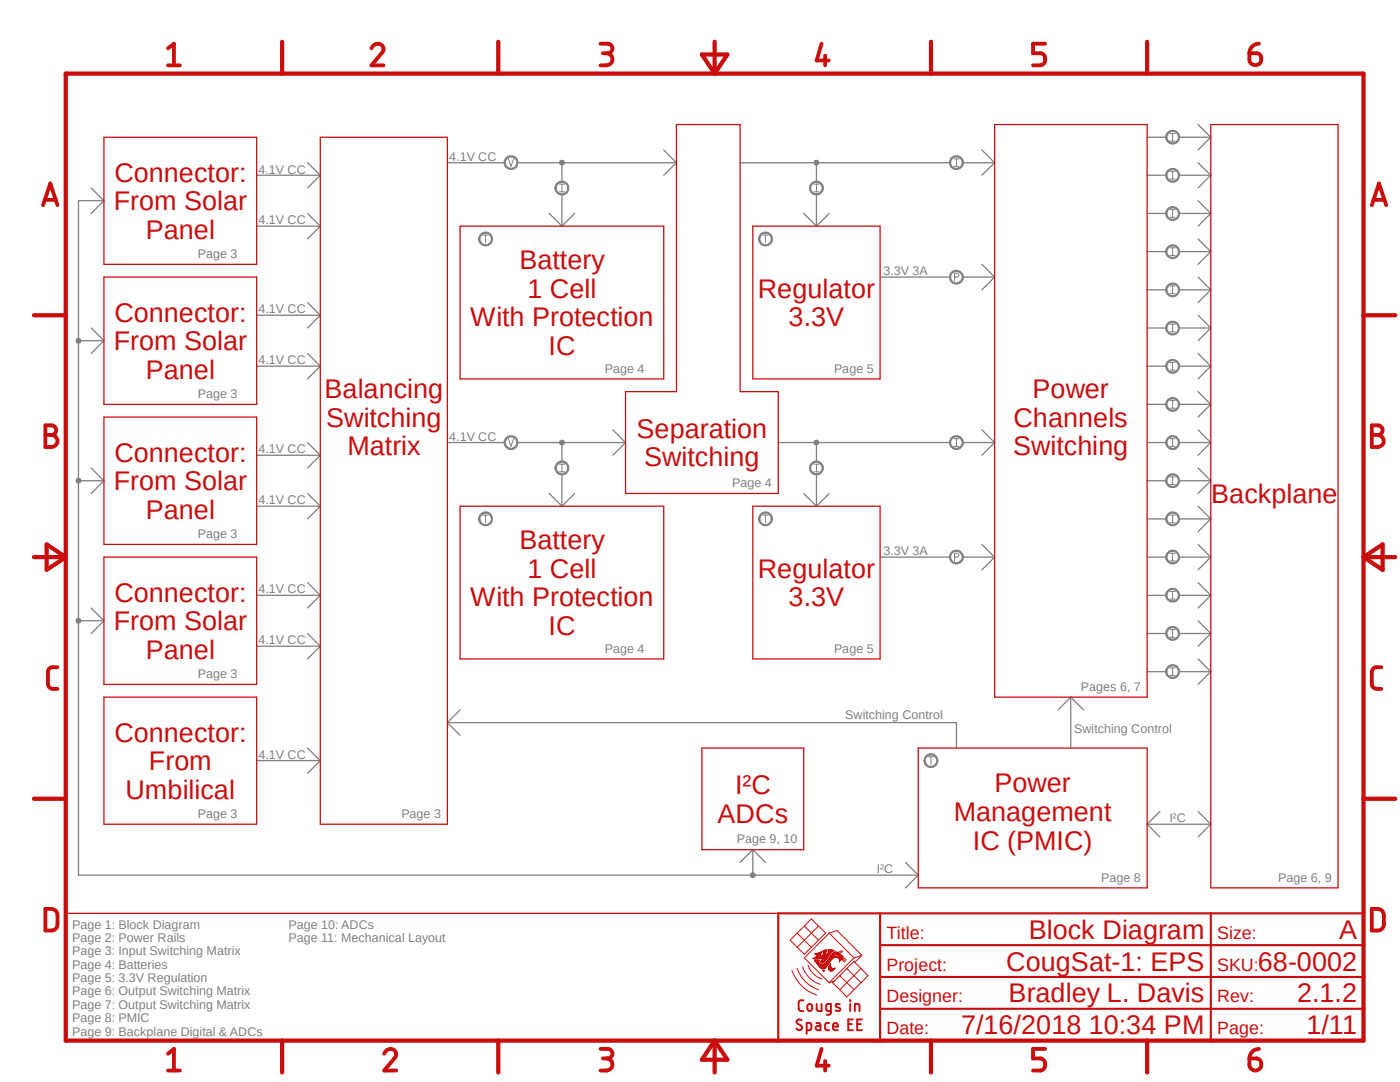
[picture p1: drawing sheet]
<svg xmlns="http://www.w3.org/2000/svg" width="279mm" height="216mm" viewBox="0 0 279 216" stroke-linecap="round" stroke-linejoin="round" font-family="sans-serif">
<path d="M6.3 6.1l272.6 209.6M278.9 6.1l-272.6 209.6" fill="none" stroke="#fff" stroke-width=".2"/>
<g fill="none" stroke="#808080" stroke-width=".25">
<path d="M18.2 37.5l2.5 2.5M51.2 35h12.7M61.4 32.5l2.5 2.5M63.9 35l-2.5 2.5M89.3 32.5h11.4M103.3 32.5h31.7M112.1 32.5v3.7M112.1 38.8v6.3M132.5 29.9l2.5 2.6M135 32.5l-2.5 2.5M147.7 32.5h41.9M162.9 32.5v3.7"/>
<path d="M162.9 38.8v6.3M192.2 32.5h6.3M196 29.9l2.5 2.6M198.5 32.5l-2.5 2.5M228.9 27.4h3.8M228.9 35h3.8M235.3 27.4h6.3M235.3 35h6.3M239.1 24.8l2.5 2.6M239.1 32.5l2.5 2.5M241.6 27.4l-2.5 2.5M241.6 35l-2.5 2.5"/>
<path d="M20.7 40l-2.5 2.6M20.7 40h-5v134.6h167.6M51.2 45.1h12.7M61.4 42.6l2.5 2.5M63.9 45.1l-2.5 2.6M109.6 42.6l2.5 2.5M114.7 42.6l-2.6 2.5M160.4 42.6l2.5 2.5M165.5 42.6l-2.6 2.5M175.6 55.3h14M192.2 55.3h6.3M196 52.7l2.5 2.6"/>
<path d="M198.5 55.3l-2.5 2.5M228.9 42.6h3.8M228.9 50.2h3.8M228.9 57.8h3.8M235.3 42.6h6.3M235.3 50.2h6.3M235.3 57.8h6.3M239.1 40l2.5 2.6M239.1 47.7l2.5 2.5M239.1 55.3l2.5 2.5M241.6 42.6l-2.5 2.5M241.6 50.2l-2.5 2.5"/>
<path d="M241.6 57.8l-2.5 2.6M15.7 68h5M18.2 65.4l2.5 2.6M20.7 68l-2.5 2.5M51.2 73.1h12.7M51.2 62.9h12.7M61.4 70.5l2.5 2.6M61.4 60.4l2.5 2.5M63.9 73.1l-2.5 2.5M63.9 62.9l-2.5 2.5M228.9 65.4h3.8M228.9 73.1h3.8"/>
<path d="M235.3 65.4h6.3M235.3 73.1h6.3M239.1 62.9l2.5 2.5M239.1 70.5l2.5 2.6M239.1 78.1l2.5 2.6M241.6 65.4l-2.5 2.6M241.6 73.1l-2.5 2.5M15.7 95.9h5M18.2 93.4l2.5 2.5M20.7 95.9l-2.5 2.6M51.2 90.8h12.7M61.4 98.5l2.5 2.5"/>
<path d="M61.4 88.3l2.5 2.5M63.9 90.8l-2.5 2.6M89.3 88.3h11.4M103.3 88.3h21.5M109.6 98.5l2.5 2.5M112.1 88.3v3.8M112.1 94.7v6.3M114.7 98.5l-2.6 2.5M122.3 85.8l2.5 2.5M124.8 88.3l-2.5 2.5M155.3 88.3h34.3M160.4 98.5l2.5 2.5"/>
<path d="M162.9 88.3v3.8M162.9 94.7v6.3M165.5 98.5l-2.6 2.5M192.2 88.3h6.3M196 85.8l2.5 2.5M198.5 88.3l-2.5 2.5M228.9 95.9h3.8M228.9 80.7h3.8M228.9 88.3h3.8M235.3 95.9h6.3M235.3 80.7h6.3M235.3 88.3h6.3"/>
<path d="M239.1 85.8l2.5 2.5M239.1 93.4l2.5 2.5M241.6 80.7l-2.5 2.5M241.6 88.3l-2.5 2.5M241.6 95.9l-2.5 2.6M51.2 118.8h12.7M51.2 101h12.7M61.4 116.2l2.5 2.6M63.9 101l-2.5 2.5M63.9 118.8l-2.5 2.5M175.6 111.2h14M192.2 111.2h6.3"/>
<path d="M196 108.6l2.5 2.6M198.5 111.2l-2.5 2.5M228.9 103.5h3.8M228.9 111.2h3.8M228.9 118.8h3.8M235.3 103.5h6.3M235.3 111.2h6.3M235.3 118.8h6.3M239.1 101l2.5 2.5M239.1 108.6l2.5 2.6M239.1 116.2l2.5 2.6M241.6 111.2l-2.5 2.5"/>
<path d="M241.6 103.5l-2.5 2.6M241.6 118.8l-2.5 2.5M15.7 123.9h5M18.2 121.3l2.5 2.6M20.7 123.9l-2.5 2.5M51.2 128.9h12.7M61.4 126.4l2.5 2.5M63.9 128.9l-2.5 2.6M213.7 139.1v10.2M213.7 139.1l-2.5 2.5M213.7 139.1l2.5 2.5M228.9 126.4h3.8"/>
<path d="M228.9 134h3.8M235.3 126.4h6.3M235.3 134h6.3M239.1 123.9l2.5 2.5M239.1 131.5l2.5 2.5M241.6 126.4l-2.5 2.5M241.6 134l-2.5 2.6M51.2 151.8h12.7M61.4 149.3l2.5 2.5M63.9 151.8l-2.5 2.5M89.3 144.2h101.6v5.1M89.3 144.2l2.5 2.5"/>
<path d="M91.8 141.6l-2.5 2.6M150.2 169.5v5.1M150.2 169.5l-2.5 2.6M150.2 169.5l2.6 2.6M180.7 172.1l2.6 2.5M183.3 174.6l-2.6 2.6M228.9 164.5h12.7M228.9 164.5l2.6 2.5M231.5 161.9l-2.6 2.6M239.1 161.9l2.5 2.6M241.6 164.5l-2.5 2.5"/>
</g>
<path d="M233 26.5a1.4 1.4 0 0 1 2.2 .1 1.4 1.4 0 0 1-.8 2.1 1.4 1.4 0 0 1-1.8-1.3h.3a1.15 1.15 0 0 1 1.5-1.1 1.15 1.15 0 0 1 .5 1.8 1.15 1.15 0 0 1-1.9-.3l-.1-.4h-.3z" fill-rule="evenodd" fill="#808080"/>
<path d="M233 26.5a1.4 1.4 0 0 1 2.2 .1 1.4 1.4 0 0 1-.8 2.1 1.4 1.4 0 0 1-1.8-1.3h.3a1.15 1.15 0 0 1 1.5-1.1 1.15 1.15 0 0 1 .5 1.8 1.15 1.15 0 0 1-1.9-.3l-.1-.4h-.3zM233.5 26.6h1M233.5 28.2h1M234 26.6v1.6" fill="none" stroke="#808080" stroke-width=".2"/>
<path d="M233 34.1a1.4 1.4 0 0 1 2.2 .1 1.4 1.4 0 0 1-.8 2.1 1.4 1.4 0 0 1-1.8-1.3h.3a1.15 1.15 0 0 1 1.6-1.1 1.15 1.15 0 0 1 .3 1.9 1.15 1.15 0 0 1-1.8-.4l-.1-.4h-.3z" fill-rule="evenodd" fill="#808080"/>
<path d="M233 34.1a1.4 1.4 0 0 1 2.2 .1 1.4 1.4 0 0 1-.8 2.1 1.4 1.4 0 0 1-1.8-1.3h.3a1.15 1.15 0 0 1 1.6-1.1 1.15 1.15 0 0 1 .3 1.9 1.15 1.15 0 0 1-1.8-.4l-.1-.4h-.3zM233.5 34.2h1M233.5 35.7h1M234 34.2v1.5" fill="none" stroke="#808080" stroke-width=".2"/>
<path d="M233 41.7a1.4 1.4 0 0 1 2.2 .2 1.4 1.4 0 0 1-.8 2.1 1.4 1.4 0 0 1-1.8-1.4h.3a1.15 1.15 0 0 1 1.6-1.1 1.15 1.15 0 0 1 .3 1.9 1.15 1.15 0 0 1-1.8-.4l-.1-.4h-.3z" fill-rule="evenodd" fill="#808080"/>
<path d="M233 41.7a1.4 1.4 0 0 1 2.2 .2 1.4 1.4 0 0 1-.8 2.1 1.4 1.4 0 0 1-1.8-1.4h.3a1.15 1.15 0 0 1 1.6-1.1 1.15 1.15 0 0 1 .3 1.9 1.15 1.15 0 0 1-1.8-.4l-.1-.4h-.3zM233.5 41.8h1M233.5 43.3h1M234 41.8v1.5" fill="none" stroke="#808080" stroke-width=".2"/>
<path d="M233 49.3a1.4 1.4 0 0 1 2.2 .2 1.4 1.4 0 0 1-.8 2.1 1.4 1.4 0 0 1-1.8-1.4h.3a1.15 1.15 0 0 1 1.6-1.1 1.15 1.15 0 0 1 .3 1.9 1.15 1.15 0 0 1-1.8-.4l-.1-.4h-.3z" fill-rule="evenodd" fill="#808080"/>
<path d="M233 49.3a1.4 1.4 0 0 1 2.2 .2 1.4 1.4 0 0 1-.8 2.1 1.4 1.4 0 0 1-1.8-1.4h.3a1.15 1.15 0 0 1 1.6-1.1 1.15 1.15 0 0 1 .3 1.9 1.15 1.15 0 0 1-1.8-.4l-.1-.4h-.3zM233.5 49.4h1M233.5 51h1M234 49.4v1.6" fill="none" stroke="#808080" stroke-width=".2"/>
<path d="M233 56.9a1.4 1.4 0 0 1 2.2 .2 1.4 1.4 0 0 1-.8 2.1 1.4 1.4 0 0 1-1.8-1.4h.3a1.15 1.15 0 0 1 1.6-1 1.15 1.15 0 0 1 .3 1.8 1.15 1.15 0 0 1-1.8-.3l-.1-.5h-.3z" fill-rule="evenodd" fill="#808080"/>
<path d="M233 56.9a1.4 1.4 0 0 1 2.2 .2 1.4 1.4 0 0 1-.8 2.1 1.4 1.4 0 0 1-1.8-1.4h.3a1.15 1.15 0 0 1 1.6-1 1.15 1.15 0 0 1 .3 1.8 1.15 1.15 0 0 1-1.8-.3l-.1-.5h-.3zM233.5 57.1h1M233.5 58.6h1M234 57.1v1.5" fill="none" stroke="#808080" stroke-width=".2"/>
<path d="M233 64.6a1.4 1.4 0 0 1 2.2 .1 1.4 1.4 0 0 1-.8 2.1 1.4 1.4 0 0 1-1.8-1.4h.3a1.15 1.15 0 0 1 1.5-1.1 1.15 1.15 0 0 1 .4 1.9 1.15 1.15 0 0 1-1.8-.4l-.1-.4h-.3z" fill-rule="evenodd" fill="#808080"/>
<path d="M233 64.6a1.4 1.4 0 0 1 2.2 .1 1.4 1.4 0 0 1-.8 2.1 1.4 1.4 0 0 1-1.8-1.4h.3a1.15 1.15 0 0 1 1.5-1.1 1.15 1.15 0 0 1 .4 1.9 1.15 1.15 0 0 1-1.8-.4l-.1-.4h-.3zM233.5 64.7h1M233.5 66.2h1M234 64.7v1.5" fill="none" stroke="#808080" stroke-width=".2"/>
<path d="M233 72.2a1.39 1.39 0 0 1 2.2 .1 1.39 1.39 0 0 1-.8 2.1 1.39 1.39 0 0 1-1.8-1.3h.3a1.15 1.15 0 0 1 1.5-1.2 1.15 1.15 0 0 1 .4 1.9 1.15 1.15 0 0 1-1.8-.4l-.1-.3h-.3z" fill-rule="evenodd" fill="#808080"/>
<path d="M233 72.2a1.39 1.39 0 0 1 2.2 .1 1.39 1.39 0 0 1-.8 2.1 1.39 1.39 0 0 1-1.8-1.3h.3a1.15 1.15 0 0 1 1.5-1.2 1.15 1.15 0 0 1 .4 1.9 1.15 1.15 0 0 1-1.8-.4l-.1-.3h-.3zM233.5 72.3h1M233.5 73.8h1M234 72.3v1.5" fill="none" stroke="#808080" stroke-width=".2"/>
<path d="M233 79.8a1.39 1.39 0 0 1 2.2 .2 1.39 1.39 0 0 1-.8 2 1.39 1.39 0 0 1-1.8-1.3h.3a1.15 1.15 0 0 1 1.5-1.1 1.15 1.15 0 0 1 .4 1.8 1.15 1.15 0 0 1-1.8-.3l-.1-.4h-.3z" fill-rule="evenodd" fill="#808080"/>
<path d="M233 79.8a1.39 1.39 0 0 1 2.2 .2 1.39 1.39 0 0 1-.8 2 1.39 1.39 0 0 1-1.8-1.3h.3a1.15 1.15 0 0 1 1.5-1.1 1.15 1.15 0 0 1 .4 1.8 1.15 1.15 0 0 1-1.8-.3l-.1-.4h-.3zM233.5 79.9h1M234 79.9v1.5M233.5 81.4h1" fill="none" stroke="#808080" stroke-width=".2"/>
<path d="M233 87.4a1.39 1.39 0 0 1 2.2 .2 1.39 1.39 0 0 1-.8 2.1 1.39 1.39 0 0 1-1.8-1.4h.3a1.15 1.15 0 0 1 1.5-1.1 1.15 1.15 0 0 1 .4 1.9 1.15 1.15 0 0 1-1.8-.4l-.1-.4h-.3z" fill-rule="evenodd" fill="#808080"/>
<path d="M233 87.4a1.39 1.39 0 0 1 2.2 .2 1.39 1.39 0 0 1-.8 2.1 1.39 1.39 0 0 1-1.8-1.4h.3a1.15 1.15 0 0 1 1.5-1.1 1.15 1.15 0 0 1 .4 1.9 1.15 1.15 0 0 1-1.8-.4l-.1-.4h-.3zM233.5 87.5h1M233.5 89.1h1M234 87.5v1.6" fill="none" stroke="#808080" stroke-width=".2"/>
<path d="M233 95a1.39 1.39 0 0 1 2.2 .2 1.39 1.39 0 0 1-.8 2.1 1.39 1.39 0 0 1-1.8-1.4h.3a1.15 1.15 0 0 1 1.5-1.1 1.15 1.15 0 0 1 .4 1.9 1.15 1.15 0 0 1-1.8-.4l-.1-.4h-.3z" fill-rule="evenodd" fill="#808080"/>
<path d="M233 95a1.39 1.39 0 0 1 2.2 .2 1.39 1.39 0 0 1-.8 2.1 1.39 1.39 0 0 1-1.8-1.4h.3a1.15 1.15 0 0 1 1.5-1.1 1.15 1.15 0 0 1 .4 1.9 1.15 1.15 0 0 1-1.8-.4l-.1-.4h-.3zM233.5 95.2h1M233.5 96.7h1M234 95.2v1.5" fill="none" stroke="#808080" stroke-width=".2"/>
<path d="M233 102.7a1.39 1.39 0 0 1 2.2 .1 1.39 1.39 0 0 1-.8 2.1 1.39 1.39 0 0 1-1.8-1.4h.3a1.15 1.15 0 0 1 1.5-1.1 1.15 1.15 0 0 1 .4 1.9 1.15 1.15 0 0 1-1.8-.4l-.1-.4h-.3z" fill-rule="evenodd" fill="#808080"/>
<path d="M233 102.7a1.39 1.39 0 0 1 2.2 .1 1.39 1.39 0 0 1-.8 2.1 1.39 1.39 0 0 1-1.8-1.4h.3a1.15 1.15 0 0 1 1.5-1.1 1.15 1.15 0 0 1 .4 1.9 1.15 1.15 0 0 1-1.8-.4l-.1-.4h-.3zM233.5 102.8h1M233.5 104.3h1M234 102.8v1.5" fill="none" stroke="#808080" stroke-width=".2"/>
<path d="M233 110.3a1.39 1.39 0 0 1 2.2 .1 1.39 1.39 0 0 1-.8 2.1 1.39 1.39 0 0 1-1.8-1.3h.3a1.15 1.15 0 0 1 1.5-1.2 1.15 1.15 0 0 1 .4 1.9 1.15 1.15 0 0 1-1.8-.4l-.1-.3h-.3z" fill-rule="evenodd" fill="#808080"/>
<path d="M233 110.3a1.39 1.39 0 0 1 2.2 .1 1.39 1.39 0 0 1-.8 2.1 1.39 1.39 0 0 1-1.8-1.3h.3a1.15 1.15 0 0 1 1.5-1.2 1.15 1.15 0 0 1 .4 1.9 1.15 1.15 0 0 1-1.8-.4l-.1-.3h-.3zM233.5 110.4h1M233.5 111.9h1M234 110.4v1.5" fill="none" stroke="#808080" stroke-width=".2"/>
<path d="M233 117.9a1.39 1.39 0 0 1 2.2 .2 1.39 1.39 0 0 1-.8 2 1.39 1.39 0 0 1-1.8-1.3h.3a1.15 1.15 0 0 1 1.5-1.1 1.15 1.15 0 0 1 .4 1.8 1.15 1.15 0 0 1-1.8-.3l-.1-.4h-.3l.1-.5z" fill-rule="evenodd" fill="#808080"/>
<path d="M233 117.9a1.39 1.39 0 0 1 2.2 .2 1.39 1.39 0 0 1-.8 2 1.39 1.39 0 0 1-1.8-1.3h.3a1.15 1.15 0 0 1 1.5-1.1 1.15 1.15 0 0 1 .4 1.8 1.15 1.15 0 0 1-1.8-.3l-.1-.4h-.3l.1-.5zM233.5 118h1M233.5 119.5h1M234 118v1.5" fill="none" stroke="#808080" stroke-width=".2"/>
<path d="M233 125.5a1.4 1.4 0 0 1 2.2 .1 1.4 1.4 0 0 1-.8 2.1 1.4 1.4 0 0 1-1.8-1.3h.3a1.15 1.15 0 0 1 1.5-1.1 1.15 1.15 0 0 1 .5 1.9 1.15 1.15 0 0 1-1.9-.4l-.1-.4h-.3z" fill-rule="evenodd" fill="#808080"/>
<path d="M233 125.5a1.4 1.4 0 0 1 2.2 .1 1.4 1.4 0 0 1-.8 2.1 1.4 1.4 0 0 1-1.8-1.3h.3a1.15 1.15 0 0 1 1.5-1.1 1.15 1.15 0 0 1 .5 1.9 1.15 1.15 0 0 1-1.9-.4l-.1-.4h-.3zM233.5 125.6h1M233.5 127.2h1M234 125.6v1.6" fill="none" stroke="#808080" stroke-width=".2"/>
<path d="M233 133.1a1.4 1.4 0 0 1 2.2 .1 1.4 1.4 0 0 1-.8 2.1 1.4 1.4 0 0 1-1.8-1.3h.3a1.15 1.15 0 0 1 1.5-1.1 1.15 1.15 0 0 1 .5 1.9 1.15 1.15 0 0 1-1.9-.4l-.1-.4h-.3z" fill-rule="evenodd" fill="#808080"/>
<path d="M233 133.1a1.4 1.4 0 0 1 2.2 .1 1.4 1.4 0 0 1-.8 2.1 1.4 1.4 0 0 1-1.8-1.3h.3a1.15 1.15 0 0 1 1.5-1.1 1.15 1.15 0 0 1 .5 1.9 1.15 1.15 0 0 1-1.9-.4l-.1-.4h-.3zM233.5 133.3h1M233.5 134.8h1M234 133.3v1.5" fill="none" stroke="#808080" stroke-width=".2"/>
<path d="M111.1 36.6a1.4 1.4 0 0 1 2.2 .2 1.4 1.4 0 0 1-.8 2.1 1.4 1.4 0 0 1-1.8-1.4h.3a1.15 1.15 0 0 1 1.6-1.1 1.15 1.15 0 0 1 .4 1.9 1.15 1.15 0 0 1-1.9-.4l-.1-.4h-.3z" fill-rule="evenodd" fill="#808080"/>
<path d="M111.1 36.6a1.4 1.4 0 0 1 2.2 .2 1.4 1.4 0 0 1-.8 2.1 1.4 1.4 0 0 1-1.8-1.4h.3a1.15 1.15 0 0 1 1.6-1.1 1.15 1.15 0 0 1 .4 1.9 1.15 1.15 0 0 1-1.9-.4l-.1-.4h-.3zM111.6 36.7h1M111.6 38.3h1M112.1 36.7v1.6" fill="none" stroke="#808080" stroke-width=".2"/>
<path d="M161.9 36.6a1.4 1.4 0 0 1 2.2 .2 1.4 1.4 0 0 1-.8 2.1 1.4 1.4 0 0 1-1.8-1.4h.3a1.15 1.15 0 0 1 1.7-.9 1.15 1.15 0 0 1 .2 1.9 1.15 1.15 0 0 1-1.9-.6v-.4h-.3z" fill-rule="evenodd" fill="#808080"/>
<path d="M161.9 36.6a1.4 1.4 0 0 1 2.2 .2 1.4 1.4 0 0 1-.8 2.1 1.4 1.4 0 0 1-1.8-1.4h.3a1.15 1.15 0 0 1 1.7-.9 1.15 1.15 0 0 1 .2 1.9 1.15 1.15 0 0 1-1.9-.6v-.4h-.3zM162.4 36.7h1M162.4 38.3h1M162.9 36.7v1.6" fill="none" stroke="#808080" stroke-width=".2"/>
<path d="M189.8 31.5a1.41 1.41 0 0 1 2.2 .1 1.41 1.41 0 0 1-.6 2.1 1.41 1.41 0 0 1-1.9-1.2h.2a1.14 1.14 0 0 1 1.5-1.1 1.14 1.14 0 0 1 .6 1.7 1.14 1.14 0 0 1-1.8 .1l-.3-.7h-.2z" fill-rule="evenodd" fill="#808080"/>
<path d="M189.8 31.5a1.41 1.41 0 0 1 2.2 .1 1.41 1.41 0 0 1-.6 2.1 1.41 1.41 0 0 1-1.9-1.2h.2a1.14 1.14 0 0 1 1.5-1.1 1.14 1.14 0 0 1 .6 1.7 1.14 1.14 0 0 1-1.8 .1l-.3-.7h-.2zM190.4 31.7h1M190.4 33.2h1M190.9 31.7v1.5" fill="none" stroke="#808080" stroke-width=".2"/>
<path d="M189.8 87.4a1.4 1.4 0 0 1 2.2 .1 1.4 1.4 0 0 1-.7 2.1 1.4 1.4 0 0 1-1.8-1.3h.2a1.15 1.15 0 0 1 1.7-1 1.15 1.15 0 0 1 .2 2 1.15 1.15 0 0 1-1.8-.6l-.1-.4h-.2z" fill-rule="evenodd" fill="#808080"/>
<path d="M189.8 87.4a1.4 1.4 0 0 1 2.2 .1 1.4 1.4 0 0 1-.7 2.1 1.4 1.4 0 0 1-1.8-1.3h.2a1.15 1.15 0 0 1 1.7-1 1.15 1.15 0 0 1 .2 2 1.15 1.15 0 0 1-1.8-.6l-.1-.4h-.2zM190.4 87.5h1M190.4 89.1h1M190.9 87.5v1.6" fill="none" stroke="#808080" stroke-width=".2"/>
<path d="M111.1 92.5a1.39 1.39 0 0 1 2.2 .2 1.39 1.39 0 0 1-.8 2 1.39 1.39 0 0 1-1.8-1.3h.3a1.15 1.15 0 0 1 1.5-1.1 1.15 1.15 0 0 1 .5 1.8 1.15 1.15 0 0 1-1.9-.3l-.1-.4h-.3z" fill-rule="evenodd" fill="#808080"/>
<path d="M111.1 92.5a1.39 1.39 0 0 1 2.2 .2 1.39 1.39 0 0 1-.8 2 1.39 1.39 0 0 1-1.8-1.3h.3a1.15 1.15 0 0 1 1.5-1.1 1.15 1.15 0 0 1 .5 1.8 1.15 1.15 0 0 1-1.9-.3l-.1-.4h-.3zM111.6 92.6h1M111.6 94.1h1M112.1 92.6v1.5" fill="none" stroke="#808080" stroke-width=".2"/>
<path d="M100.9 87.4a1.39 1.39 0 0 1 2.2 .2 1.39 1.39 0 0 1-.7 2.1 1.39 1.39 0 0 1-1.8-1.4h.2a1.15 1.15 0 0 1 1.6-1.1 1.15 1.15 0 0 1 .4 1.9 1.15 1.15 0 0 1-1.9-.4l-.1-.4h-.2z" fill-rule="evenodd" fill="#808080"/>
<path d="M100.9 87.4a1.39 1.39 0 0 1 2.2 .2 1.39 1.39 0 0 1-.7 2.1 1.39 1.39 0 0 1-1.8-1.4h.2a1.15 1.15 0 0 1 1.6-1.1 1.15 1.15 0 0 1 .4 1.9 1.15 1.15 0 0 1-1.9-.4l-.1-.4h-.2zM101.5 87.5l.5 1.6 .5-1.6" fill="none" stroke="#808080" stroke-width=".2"/>
<path d="M100.9 31.5a1.4 1.4 0 0 1 2.3 .2 1.4 1.4 0 0 1-.8 2.1 1.4 1.4 0 0 1-1.8-1.3h.2a1.15 1.15 0 0 1 1.6-1.2 1.15 1.15 0 0 1 .4 1.9 1.15 1.15 0 0 1-1.9-.3l-.1-.4h-.2z" fill-rule="evenodd" fill="#808080"/>
<path d="M100.9 31.5a1.4 1.4 0 0 1 2.3 .2 1.4 1.4 0 0 1-.8 2.1 1.4 1.4 0 0 1-1.8-1.3h.2a1.15 1.15 0 0 1 1.6-1.2 1.15 1.15 0 0 1 .4 1.9 1.15 1.15 0 0 1-1.9-.3l-.1-.4h-.2zM101.5 31.7l.5 1.5 .5-1.5" fill="none" stroke="#808080" stroke-width=".2"/>
<path d="M189.8 54.4a1.41 1.41 0 0 1 2.2 .1 1.41 1.41 0 0 1-.7 2.1 1.41 1.41 0 0 1-1.8-1.3h.2a1.15 1.15 0 0 1 1.7-.9 1.15 1.15 0 0 1 .2 1.9 1.15 1.15 0 0 1-1.8-.6l-.1-.4h-.2z" fill-rule="evenodd" fill="#808080"/>
<path d="M189.8 54.4a1.41 1.41 0 0 1 2.2 .1 1.41 1.41 0 0 1-.7 2.1 1.41 1.41 0 0 1-1.8-1.3h.2a1.15 1.15 0 0 1 1.7-.9 1.15 1.15 0 0 1 .2 1.9 1.15 1.15 0 0 1-1.8-.6l-.1-.4h-.2zM190.5 55.3h.5l.3-.2a.41 .41 0 0 0-.3-.6h-.5v1.5" fill="none" stroke="#808080" stroke-width=".2"/>
<path d="M189.8 110.3a1.4 1.4 0 0 1 2.2 0 1.4 1.4 0 0 1-.7 2.2 1.4 1.4 0 0 1-1.8-1.3h.2a1.15 1.15 0 0 1 1.7-1 1.15 1.15 0 0 1 .2 1.9 1.15 1.15 0 0 1-1.8-.6l-.1-.3h-.2z" fill-rule="evenodd" fill="#808080"/>
<path d="M189.8 110.3a1.4 1.4 0 0 1 2.2 0 1.4 1.4 0 0 1-.7 2.2 1.4 1.4 0 0 1-1.8-1.3h.2a1.15 1.15 0 0 1 1.7-1 1.15 1.15 0 0 1 .2 1.9 1.15 1.15 0 0 1-1.8-.6l-.1-.3h-.2zM190.5 111.2h.5a.4 .4 0 0 0 .3-.3 .4 .4 0 0 0-.1-.5h-.7v1.5" fill="none" stroke="#808080" stroke-width=".2"/>
<path d="M161.9 92.5a1.39 1.39 0 0 1 2.2 .2 1.39 1.39 0 0 1-.8 2 1.39 1.39 0 0 1-1.8-1.3h.3a1.15 1.15 0 0 1 1.7-1 1.15 1.15 0 0 1 .2 1.9 1.15 1.15 0 0 1-1.9-.5v-.4h-.3z" fill-rule="evenodd" fill="#808080"/>
<path d="M161.9 92.5a1.39 1.39 0 0 1 2.2 .2 1.39 1.39 0 0 1-.8 2 1.39 1.39 0 0 1-1.8-1.3h.3a1.15 1.15 0 0 1 1.7-1 1.15 1.15 0 0 1 .2 1.9 1.15 1.15 0 0 1-1.9-.5v-.4h-.3zM162.4 92.6h1M162.4 94.1h1M162.9 92.6v1.5" fill="none" stroke="#808080" stroke-width=".2"/>
<path d="M111.8 88l.3-.2 .4 .2 .1 .3-.1 .4-.4 .1-.3-.1-.2-.4z" fill-rule="evenodd" fill="#808080"/>
<path d="M111.8 88l.3-.2 .4 .2 .1 .3-.1 .4-.4 .1-.3-.1-.2-.4z" fill="none" stroke="#808080" stroke-width=".2"/>
<path d="M162.6 88l.3-.2 .4 .2 .1 .3-.1 .4-.4 .1-.3-.1-.2-.4z" fill-rule="evenodd" fill="#808080"/>
<path d="M162.6 88l.3-.2 .4 .2 .1 .3-.1 .4-.4 .1-.3-.1-.2-.4z" fill="none" stroke="#808080" stroke-width=".2"/>
<path d="M111.8 32.1l.3-.1 .4 .1 .1 .4-.1 .3-.4 .2-.3-.2-.2-.3z" fill-rule="evenodd" fill="#808080"/>
<path d="M111.8 32.1l.3-.1 .4 .1 .1 .4-.1 .3-.4 .2-.3-.2-.2-.3z" fill="none" stroke="#808080" stroke-width=".2"/>
<path d="M162.6 32.1l.3-.1 .4 .1 .1 .4-.1 .3-.4 .2-.3-.2-.2-.3z" fill-rule="evenodd" fill="#808080"/>
<path d="M162.6 32.1l.3-.1 .4 .1 .1 .4-.1 .3-.4 .2-.3-.2-.2-.3z" fill="none" stroke="#808080" stroke-width=".2"/>
<path d="M15.3 67.6l.4-.1 .3 .1 .2 .4-.2 .4-.3 .1-.4-.1-.1-.4z" fill-rule="evenodd" fill="#808080"/>
<path d="M15.3 67.6l.4-.1 .3 .1 .2 .4-.2 .4-.3 .1-.4-.1-.1-.4z" fill="none" stroke="#808080" stroke-width=".2"/>
<path d="M15.3 95.5l.4-.1 .3 .1 .2 .4-.2 .4-.3 .1-.4-.1-.1-.4z" fill-rule="evenodd" fill="#808080"/>
<path d="M15.3 95.5l.4-.1 .3 .1 .2 .4-.2 .4-.3 .1-.4-.1-.1-.4z" fill="none" stroke="#808080" stroke-width=".2"/>
<path d="M15.3 123.5l.4-.1 .3 .1 .2 .4-.2 .3-.3 .2-.4-.2-.1-.3z" fill-rule="evenodd" fill="#808080"/>
<path d="M15.3 123.5l.4-.1 .3 .1 .2 .4-.2 .3-.3 .2-.4-.2-.1-.3z" fill="none" stroke="#808080" stroke-width=".2"/>
<path d="M149.9 174.3l.3-.2 .4 .2 .1 .3-.1 .4-.4 .1-.3-.1-.2-.4z" fill-rule="evenodd" fill="#808080"/>
<path d="M149.9 174.3l.3-.2 .4 .2 .1 .3-.1 .4-.4 .1-.3-.1-.2-.4z" fill="none" stroke="#808080" stroke-width=".2"/>
<path d="M95.8 46.8a1.4 1.4 0 0 1 2.3 .1 1.4 1.4 0 0 1-.8 2.1 1.4 1.4 0 0 1-1.8-1.3h.3a1.15 1.15 0 0 1 1.5-1.1 1.15 1.15 0 0 1 .4 1.9 1.15 1.15 0 0 1-1.9-.4v-.4h-.3z" fill-rule="evenodd" fill="#808080"/>
<path d="M95.8 46.8a1.4 1.4 0 0 1 2.3 .1 1.4 1.4 0 0 1-.8 2.1 1.4 1.4 0 0 1-1.8-1.3h.3a1.15 1.15 0 0 1 1.5-1.1 1.15 1.15 0 0 1 .4 1.9 1.15 1.15 0 0 1-1.9-.4v-.4h-.3zM96.4 46.9h1M96.9 46.9v1.5" fill="none" stroke="#808080" stroke-width=".2"/>
<path d="M95.8 102.7a1.39 1.39 0 0 1 2.3 .1 1.39 1.39 0 0 1-.8 2.1 1.39 1.39 0 0 1-1.8-1.4h.3a1.15 1.15 0 0 1 1.5-1.1 1.15 1.15 0 0 1 .4 1.9 1.15 1.15 0 0 1-1.9-.4v-.4h-.3z" fill-rule="evenodd" fill="#808080"/>
<path d="M95.8 102.7a1.39 1.39 0 0 1 2.3 .1 1.39 1.39 0 0 1-.8 2.1 1.39 1.39 0 0 1-1.8-1.4h.3a1.15 1.15 0 0 1 1.5-1.1 1.15 1.15 0 0 1 .4 1.9 1.15 1.15 0 0 1-1.9-.4v-.4h-.3zM96.4 102.8h1M96.9 102.8v1.5" fill="none" stroke="#808080" stroke-width=".2"/>
<path d="M151.7 46.8a1.4 1.4 0 0 1 2.3 .1 1.4 1.4 0 0 1-.8 2.1 1.4 1.4 0 0 1-1.8-1.3h.2a1.13 1.13 0 0 1 1.6-1.1 1.13 1.13 0 0 1 .4 1.9 1.13 1.13 0 0 1-1.9-.4l-.1-.4h-.2z" fill-rule="evenodd" fill="#808080"/>
<path d="M151.7 46.8a1.4 1.4 0 0 1 2.3 .1 1.4 1.4 0 0 1-.8 2.1 1.4 1.4 0 0 1-1.8-1.3h.2a1.13 1.13 0 0 1 1.6-1.1 1.13 1.13 0 0 1 .4 1.9 1.13 1.13 0 0 1-1.9-.4l-.1-.4h-.2zM152.3 46.9h1M152.8 46.9v1.5" fill="none" stroke="#808080" stroke-width=".2"/>
<path d="M151.7 102.7a1.39 1.39 0 0 1 2.2 .1 1.39 1.39 0 0 1-.7 2.1 1.39 1.39 0 0 1-1.8-1.4h.2a1.13 1.13 0 0 1 1.6-1.1 1.13 1.13 0 0 1 .4 1.9 1.13 1.13 0 0 1-1.9-.4l-.1-.4h-.2z" fill-rule="evenodd" fill="#808080"/>
<path d="M151.7 102.7a1.39 1.39 0 0 1 2.2 .1 1.39 1.39 0 0 1-.7 2.1 1.39 1.39 0 0 1-1.8-1.4h.2a1.13 1.13 0 0 1 1.6-1.1 1.13 1.13 0 0 1 .4 1.9 1.13 1.13 0 0 1-1.9-.4l-.1-.4h-.2zM152.3 102.8h1M152.8 102.8v1.5" fill="none" stroke="#808080" stroke-width=".2"/>
<path d="M184.7 150.9a1.41 1.41 0 0 1 2.3 0 1.41 1.41 0 0 1-.8 2.2 1.41 1.41 0 0 1-1.8-1.3h.3a1.15 1.15 0 0 1 1.6-1 1.15 1.15 0 0 1 .2 2 1.15 1.15 0 0 1-1.8-.6v-.4h-.3z" fill-rule="evenodd" fill="#808080"/>
<path d="M184.7 150.9a1.41 1.41 0 0 1 2.3 0 1.41 1.41 0 0 1-.8 2.2 1.41 1.41 0 0 1-1.8-1.3h.3a1.15 1.15 0 0 1 1.6-1 1.15 1.15 0 0 1 .2 2 1.15 1.15 0 0 1-1.8-.6v-.4h-.3zM185.3 151h1M185.8 151v1.5" fill="none" stroke="#808080" stroke-width=".2"/>
<g fill="none" stroke="#c90d0c" stroke-width=".25">
<path d="M20.7 27.4h30.5v25.3h-30.5zM63.9 27.4h25.4v137.1h-25.4zM135 24.8h12.7v53.3h7.6v20.4h-30.5v-20.4h10.2zM198.5 24.8h30.4v114.3h-30.4zM241.6 24.8h25.4v152.4h-25.4zM20.7 55.3h30.5v25.4h-30.5zM91.8 45.1h40.7v30.5h-40.7zM150.2 45.1h25.4v30.5h-25.4zM20.7 83.2h30.5v25.4h-30.5zM20.7 111.2h30.5v25.4h-30.5zM91.8 101h40.7v30.5h-40.7zM150.2 101h25.4v30.5h-25.4z"/>
<path d="M20.7 139.1h30.5v25.4h-30.5zM140.1 149.3h20.3v20.2h-20.3zM183.3 149.3h45.6v27.9h-45.6zM13.1 182.2h142.2"/>
</g>
<g fill="none" stroke="#c90d0c" stroke-width=".85">
<path d="M13.1 14.7h259v192.9h-259zM56.3 8.3v6.4M99.4 8.3v6.4M140.1 10.9h5.1l-2.6 3.8zM142.6 8.3v6.4M185.8 8.3v6.4M228.9 8.3v6.4M6.8 62.9h6.3M272.1 62.9h6.4M6.8 111.2h6.3M9.3 108.6l3.8 2.6-3.8 2.5zM272.1 111.2h6.4"/>
<path d="M272.1 111.2l3.8-2.6v5.1zM6.8 159.4h6.3M272.1 159.4h6.4M56.3 207.6v6.4M99.4 207.6v6.4M142.6 207.6v6.4M142.6 207.6l2.6 3.9h-5.1zM185.8 207.6v6.4M228.9 207.6v6.4"/>
</g>
<g fill="none" stroke="#c90d0c" stroke-width=".76">
<path d="M33.5 9.7l1.2-1v4.3M33.5 13h2.4M74.1 9.7a1.19 1.19 0 0 1 1.6-1 1.19 1.19 0 0 1 .7 1.7l-2.3 2.6h2.4M119.8 8.7h1.5a.95 .95 0 0 1 .9 1 .95 .95 0 0 1-.9 .9h-1M121 10.6a1.21 1.21 0 0 1 1.2 1.2 1.21 1.21 0 0 1-1.2 1.2h-1.2M164 8.7l-1 3.4h2.4M164.7 11.1v1.9M208.6 8.7h-2.4v1.9h1.4a1.23 1.23 0 0 1 1 1.2 1.23 1.23 0 0 1-1 1.2h-1.4M249.3 10.6h1.5a1.21 1.21 0 0 1 .9 1.4 1.21 1.21 0 0 1-1.4 1 1.09 1.09 0 0 1-1-1.2zM251.2 8.7a1.88 1.88 0 0 0-1.9 1.9M9 39.9h2.1M274.1 39.9h2.2"/>
<path d="M8.6 40.9l1.4-4.3 1.5 4.3M273.8 40.9l1.4-4.3 1.4 4.3M9.1 84.9h1.2a.95 .95 0 0 1 .9 .9 .95 .95 0 0 1-.9 1 1.21 1.21 0 0 1 1.2 1.2 1.21 1.21 0 0 1-1.2 1.2h-1.2zM9.1 86.8h1.2M273.8 84.9h1.2a.95 .95 0 0 1 .9 .9 .95 .95 0 0 1-.9 1 1.21 1.21 0 0 1 1.2 1.2 1.21 1.21 0 0 1-1.2 1.2h-1.2zM273.8 86.8h1.2M11.5 133.1h-1a.87 .87 0 0 0-.9 1v2.4a.97 .97 0 0 0 .9 1h1M275.7 133.1h-1a.94 .94 0 0 0-.9 1v2.4a.97 .97 0 0 0 .9 1h1M9.1 181.4a2.22 2.22 0 0 1 2.2 .5l.2 .7v1.9a1.13 1.13 0 0 1-1.2 1.2h-1.2zM273.8 181.4a2.07 2.07 0 0 1 2.1 .5l.3 .7v1.9a1.21 1.21 0 0 1-1.2 1.2h-1.2zM33.5 210.3l1.2-1v4.3M33.5 213.6h2.4"/>
<path d="M76.7 210.3a1.19 1.19 0 0 1 1.5-1 1.19 1.19 0 0 1 .7 1.7l-2.2 2.6h2.4M119.8 209.3h1.5a.95 .95 0 0 1 .9 .9 .95 .95 0 0 1-.9 1h-1M121 211.2a1.21 1.21 0 0 1 1.2 1.2 1.21 1.21 0 0 1-1.2 1.2h-1.2M164 209.3l-1 3.3h2.4M164.7 211.7v1.9M208.6 209.3h-2.4v1.9h1.4a1.23 1.23 0 0 1 1 1.2 1.23 1.23 0 0 1-1 1.2h-1.4M249.3 211.2h1.5a1.2 1.2 0 0 1 .9 1.3 1.2 1.2 0 0 1-1.2 1.1 1.2 1.2 0 0 1-1.2-1.2zM251.2 209.3a1.88 1.88 0 0 0-1.9 1.9"/>
</g>
<path d="M175.6 194.9h96.5M175.6 182.2v25.4M175.6 188.6h96.5M241.6 182.2v25.4M272.1 182.2h-116.8v25.4M175.6 201.3h96.5" fill="none" stroke="#c90d0c" stroke-width=".42"/>
<g fill="none" stroke="#c90d0c" stroke-width=".2">
<path d="M158 193.6a7.9 7.9 0 0 0 5 4.9M159.1 193.3a6.8 6.8 0 0 0 4.3 4.2M159.1 189l1.4 1.4 1.4-1.4M159.1 186.2l-1.4 1.4 1.4 1.4M159.1 186.2l2.8 2.8M160.2 192.9a5.5 5.5 0 0 0 3.5 3.5M160.5 184.8l1.4-1.5 1.5 1.5M160.5 184.8l-1.4 1.4M160.5 184.8l2.9 2.8M161.2 192.6a4.4 4.4 0 0 0 2.8 2.8M162.3 191.2h1.6M162.3 191.3h1.3"/>
<path d="M162.6 191.1l-.4 .2 .8 .1 1.3-.3-.3 .5M162.6 191.1h2.5M162.6 191.7h.9M162.6 190.4h1.1M162.7 191.8h.7M162.7 191.1h2.4M162.7 191.9l.8 1M162.8 191.9h.5M162.8 190.5h.9M162.9 192h.4M162.9 191h2.3M162.9 192.1h.5"/>
<path d="M162.9 190.5h.8M162.9 190.3h1M163 192.2h.4M163 190.9l-.4 .2M163 190.9h2.3M163.1 190.8h.6M163.1 192.3h.4M163.1 192.4h.6M163.1 190.6h.6M163.2 190.7h.5M163.2 192.5h2M163.3 190.2h.7"/>
<path d="M163.3 191.9l.1 .2M163.3 192.6h1.8M163.4 184.8l1.4 1.4-1.4 1.4M163.4 187.6l-1.5 1.4M163.4 184.8l-4.3 4.2M163.4 192.7h1.7M163.4 192.1l.4 .3M163.4 192.8h1.6M163.5 192.9h1.5M163.5 192.9l.2 .1M163.5 191.6h.1M163.5 190.1h.5"/>
<path d="M163.6 193h1.3M163.6 191.6l-1 .1 .1 .2M163.6 191.6l-.3 .3M163.7 193h1.1M163.7 193l.1 .2M163.7 193.1h1M163.7 192h.7M163.7 191.9h.8M163.7 190h.3M163.8 193.2l.2 .1 .6-.1M163.8 191.8h.8M163.9 193.2h.7"/>
<path d="M163.9 191.8l-.2 .2 .3 .2 .3-.1M163.9 192.1h.4M163.9 190.8h1.4M163.9 191.7h.8M163.9 189.9h.1M164 191.6l-.1 .2M164 189.9l-.3 .8M164 189.9l-1.4 .4 .6 .4-.2 .2M164 191.6h.8M164 190.7h1.4M164.1 191.5h.8M164.1 191.4h.8"/>
<path d="M164.1 190.6h1.3M164.2 191.3h.8M164.2 190.5l-.5 .4v-.2M164.2 191.2h.9M164.2 190.5h1.3M164.3 189.7v.4l.1-.1-.1 .4M164.3 190.5h.5M164.3 189.9h.5M164.3 189.7h.7M164.3 193.7h.2M164.3 192.4h1M164.3 190h.5"/>
<path d="M164.3 190.4l-.1 .1M164.3 190.4h.5M164.4 190.3h.4M164.4 190.2h.4M164.4 193.6h.2l-.2 .2M164.4 190.1h.4M164.5 192.4h-1.3M164.5 192.4h.9M164.5 192l-.2 .1M164.5 189.7h-.2M164.5 189.7h.5M164.5 193.6h-.3l.2 .2"/>
<path d="M164.6 192.3h.8M164.7 192.2h.8M164.7 189.6l.3-.1v.3h-.7M164.7 189.6l-.2 .1M164.7 189.6h.3M164.7 193.1l-.1 .1M164.8 190.4v.2l.2-.1M164.8 190.1v.3M164.8 189.8v.3M164.8 192.1h.7M164.8 192.1l-.3 .3M164.9 192h.7"/>
<path d="M164.9 193l-.2 .1M165 191.9h.7M165 190.5h.5M165 191.8h.7M165.1 190.4h.5M165.1 191.1l-.6 .9M165.1 191.7h.7M165.1 191.7l-.3 .4M165.1 191.6h.7M165.1 190.3h.6M165.1 192.6l-.2 .4M165.2 190.2l-.2 .3"/>
<path d="M165.2 191.6h.7M165.2 190.2h.6M165.3 191.5h.6M165.3 191.4h.7M165.3 190.8l-.2 .3M165.3 190.1h.6M165.3 189.7h1.1M165.3 189.6h.8M165.4 190h.5M165.4 193.4h1.1M165.4 193.3h1.2M165.4 193.2h.7"/>
<path d="M165.4 193.1h.5M165.4 191.3h.7M165.4 192.9l.1 .6M165.4 193.5h1M165.4 193h.5M165.4 193h.4M165.4 189.8h.8M165.4 191.2h.8M165.4 189.9h.7M165.5 186.2l4.9 4.9M165.5 186.2l-5 4.9 5 5M165.5 186.2l1.5-.5 5 4.9"/>
<path d="M165.5 193.5h.8M165.5 192.9h.3M165.5 191.1h.9M165.5 192.8h.3M165.5 191.1h1.1M165.6 193.6h.6M165.6 192.7h.1M165.6 192.6h.1M165.6 191h1.5M165.7 192.5h.1M165.7 190.9h1.3M165.7 192.4h.1"/>
<path d="M165.7 190.8h1.1M165.7 193.7h.4M165.7 192.4l.1-.1-.4 .6M165.7 192.4v.3M165.7 192.7l.1 .3M165.8 190.1l-.5 .7M165.8 190.7h.3M165.8 193l.3 .3 .6-.1M165.8 190.6h.4M165.9 190.5h.4M165.9 190.5l-.8 1.2M165.9 190.5h.5"/>
<path d="M166 190.4h1.6M166.1 190.7l.7 .1 .5 .3M166.2 189.8l-.4 .3M166.2 190.2h1.1M166.4 190.1h.8M166.4 190.1a1.08 1.08 0 0 1 1.4 .4l.3 .2M166.4 190.1l-.5 .4M166.4 190.5a.79 .79 0 0 1 1 .7l-.1-.1 .3 .4M166.4 190.5l-.3 .2M166.4 189.7l-.2 .1M166.4 189.7l-1.1-.2v.3h.2l-.3 .4M166.5 195.7l-.3 .4 1.4 1.4"/>
<path d="M166.6 193.2h.1M166.7 193.2a.69 .69 0 0 1-.5 .5 .69 .69 0 0 1-.7-.2M166.9 190.5h.8M167 190.5h.8M167.1 191.1h.2M167.1 190.6h.8M167.2 191.1a1.47 1.47 0 0 0-1.7 1l-.4 .5M167.2 191.1h.1M167.2 190.7h.8M167.3 190.8h.8M167.3 191.2h.8M167.3 190.9h.9"/>
<path d="M167.4 191h.8M167.4 191.3h.7M167.4 191.1h.7M167.4 191.1h.8M167.5 191.4h.5M167.6 191.8l-.1 .2M167.6 191.6h.2M167.6 191.5h.3M167.6 191.5v.1M167.6 194.7l-1.1 1M167.6 194.7l2.8 2.8M167.6 191.7h.1"/>
<path d="M167.6 191.6h.1M167.6 191.6v.2M167.7 191.6l-.1 .2M168 191.4l.6 .6M168 189.7l-.8 .4M168 191.4l-.3 .2M168.1 190.7l.1 .2M168.1 191.3l.7 .5M168.1 191.2l-.1 .2M168.2 191.1l.7 .3M168.2 189.9l-.7 .4h-1.4M168.2 191l-.1 .2"/>
<path d="M168.2 190.9v.1M169 193.3l1.4-1.4 1.4 1.4M169 193.3l2.8 2.8M169 193.3l-1.4 1.4M170.4 191.1l-4.9 5 1-.4M171.8 193.3l1.4 1.4-4.2 4.2-1.4-1.4M171.8 193.3l-4.2 4.2M172 190.6l-1.6 .5M172 190.6l-1.4 1.4"/>
</g>
<g fill="none" stroke="#c90d0c" stroke-width=".38">
<path d="M160.4 199.6h-.8l-.2 .5 .1 1.4 .4 .3h.5M169.6 199.6l.1 .1zM160 203.6a.6 .6 0 0 0-1 .3l.2 .4 .7 .3a.57 .57 0 0 1-.1 .9 .57 .57 0 0 1-.9-.3M161 205.6h.6l.3-.2v-.9l-.1-.3-.8-.1v2.2M161.2 200.5a.49 .49 0 0 1 .5-.2 .49 .49 0 0 1 .4 .5v.5a.49 .49 0 0 1-.5 .5 .49 .49 0 0 1-.5-.5zM162.9 204.1l.6 .1 .2 .3v1.1h-.5a.42 .42 0 0 1-.4-.5 .42 .42 0 0 1 .4-.4h.5M163 200.3v1.1l.4 .4h.6v-1.5M165.5 204.1l-.7 .1-.1 .3v.9l.3 .2h.5M165.8 201.8h-.6l-.3-.3v-.8l.2-.3 .7-.1v1.8l-.3 .4h-.5M166.2 204.9h1a.51 .51 0 0 0-.3-.8 .51 .51 0 0 0-.7 .5l.1 .8 .3 .2h.6M167.6 200.4a.61 .61 0 0 0-.8 .1l.1 .4 .7 .2 .1 .4a.63 .63 0 0 1-.9 .1M169.3 204.3h.7"/>
<path d="M169.7 200.3v1.5M170.2 203.4h-.9v2.2h.9M170.6 201.8v-1.5h.6l.3 .2v1.3M171.1 204.3h.7M172 203.4h-.9v2.2h.9"/>
</g>
<g font-size="5.4" fill="#c90d0c">
<text x="22.7" y="42">From Solar</text>
<text x="22.8" y="36.2">Connector:</text>
<text x="29.1" y="47.7">Panel</text>
<text x="103.7" y="53.7">Battery</text>
<text x="105.3" y="59.4">1 Cell</text>
<text x="151.3" y="59.4">Regulator</text>
<text x="22.8" y="64.2">Connector:</text>
<text x="93.9" y="65.1">With Protection</text>
<text x="157.4" y="65.1">3.3V</text>
<text x="22.7" y="69.9">From Solar</text>
<text x="109.5" y="70.8">IC</text>
<text x="29.1" y="75.6">Panel</text>
<text x="64.8" y="79.4">Balancing</text>
<text x="206.1" y="79.4">Power</text>
<text x="65.1" y="85.1">Switching</text>
<text x="127" y="87.3">Separation</text>
<text x="202.3" y="85.1">Channels</text>
<text x="22.8" y="92.1">Connector:</text>
<text x="69.3" y="90.8">Matrix</text>
<text x="128.6" y="93">Switching</text>
<text x="202.2" y="90.8">Switching</text>
<text x="22.7" y="97.8">From Solar</text>
<text x="241.7" y="100.4">Backplane</text>
<text x="29.1" y="103.5">Panel</text>
<text x="103.7" y="109.6">Battery</text>
<text x="105.3" y="115.3">1 Cell</text>
<text x="151.3" y="115.3">Regulator</text>
<text x="22.7" y="125.8">From Solar</text>
<text x="22.8" y="120.1">Connector:</text>
<text x="93.9" y="121">With Protection</text>
<text x="157.4" y="121">3.3V</text>
<text x="29.1" y="131.5">Panel</text>
<text x="109.5" y="126.7">IC</text>
<text x="22.8" y="148">Connector:</text>
<text x="29.7" y="153.7">From</text>
<text x="25.1" y="159.4">Umbilical</text>
<text x="146.7" y="158.4">I²C</text>
<text x="198.5" y="158.1">Power</text>
<text x="143.2" y="164.1">ADCs</text>
<text x="190.3" y="163.8">Management</text>
<text x="194.1" y="169.5">IC (PMIC)</text>
<text x="205.3" y="187.3">Block Diagram</text>
<text x="267.3" y="187.3">A</text>
<text x="200.8" y="193.7">CougSat-1: EPS</text>
<text x="251" y="193.7">68-0002</text>
<text x="201.3" y="200">Bradley L. Davis</text>
<text x="258.9" y="200">2.1.2</text>
<text x="191.8" y="206.4">7/16/2018 10:34 PM</text>
<text x="260.7" y="206.4">1/11</text>
</g>
<g font-size="3.6" fill="#c90d0c">
<text x="176.9" y="187.3">Title:</text>
<text x="242.9" y="187.3">Size:</text>
<text x="176.9" y="193.7">Project:</text>
<text x="242.9" y="193.7">SKU:</text>
<text x="176.9" y="200">Designer:</text>
<text x="242.9" y="200">Rev:</text>
<text x="176.9" y="206.4">Date:</text>
<text x="242.9" y="206.4">Page:</text>
</g>
<g font-size="2.5" fill="#808080">
<text x="51.6" y="34.6">4.1V CC</text>
<text x="89.7" y="32.1">4.1V CC</text>
<text x="51.6" y="44.7">4.1V CC</text>
<text x="39.5" y="51.5">Page 3</text>
<text x="176.3" y="54.9">3.3V 3A</text>
<text x="51.6" y="62.5">4.1V CC</text>
<text x="51.6" y="72.7">4.1V CC</text>
<text x="120.7" y="74.3">Page 4</text>
<text x="166.5" y="74.3">Page 5</text>
<text x="39.5" y="79.4">Page 3</text>
<text x="89.7" y="87.9">4.1V CC</text>
<text x="51.6" y="90.5">4.1V CC</text>
<text x="51.6" y="100.6">4.1V CC</text>
<text x="146.1" y="97.2">Page 4</text>
<text x="39.5" y="107.4">Page 3</text>
<text x="176.3" y="110.8">3.3V 3A</text>
<text x="51.6" y="118.4">4.1V CC</text>
<text x="51.6" y="128.6">4.1V CC</text>
<text x="120.7" y="130.2">Page 4</text>
<text x="166.5" y="130.2">Page 5</text>
<text x="39.5" y="135.3">Page 3</text>
<text x="215.7" y="137.8">Pages 6, 7</text>
<text x="168.7" y="143.6">Switching Control</text>
<text x="214.4" y="146.3">Switching Control</text>
<text x="51.6" y="151.4">4.1V CC</text>
<text x="39.5" y="163.2">Page 3</text>
<text x="80.1" y="163.2">Page 3</text>
<text x="233.4" y="164.1">I²C</text>
<text x="147.1" y="168.3">Page 9, 10</text>
<text x="175" y="174.2">I²C</text>
<text x="219.8" y="175.9">Page 8</text>
<text x="255.1" y="175.9">Page 6, 9</text>
<text x="14.4" y="185.3">Page 1: Block Diagram</text>
<text x="57.6" y="185.3">Page 10: ADCs</text>
<text x="14.4" y="188">Page 2: Power Rails</text>
<text x="14.4" y="190.6">Page 3: Input Switching Matrix</text>
<text x="57.6" y="188">Page 11: Mechanical Layout</text>
<text x="14.4" y="193.3">Page 4: Batteries</text>
<text x="14.4" y="196">Page 5: 3.3V Regulation</text>
<text x="14.4" y="198.6">Page 6: Output Switching Matrix</text>
<text x="14.4" y="201.3">Page 7: Output Switching Matrix</text>
<text x="14.4" y="204">Page 8: PMIC</text>
<text x="14.4" y="206.6">Page 9: Backplane Digital &amp; ADCs</text>
</g>
</svg>
